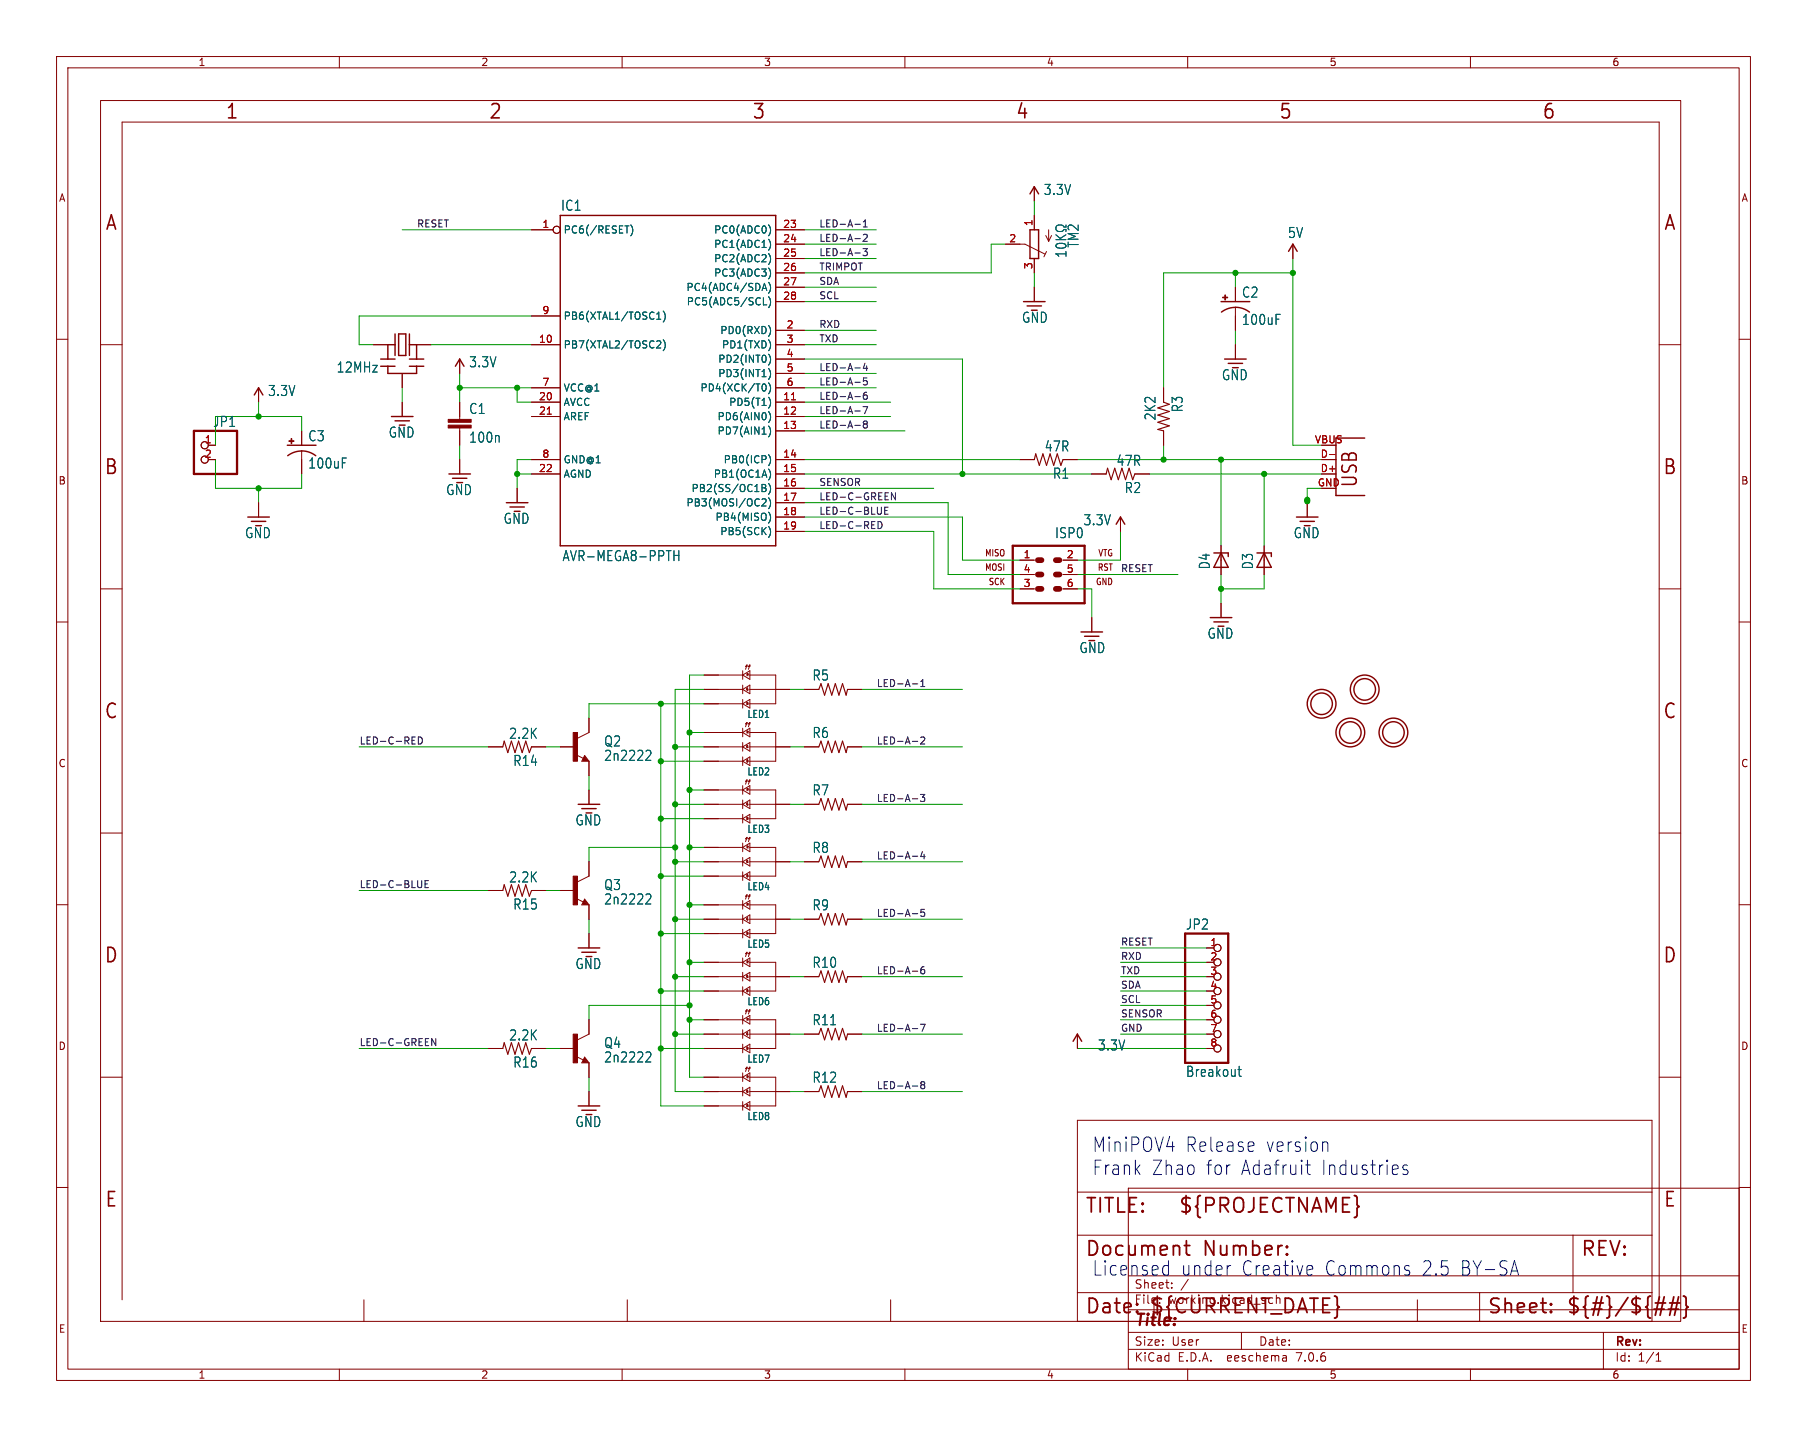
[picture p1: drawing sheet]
<svg xmlns="http://www.w3.org/2000/svg" width="320mm" height="254mm" viewBox="0 0 320 254" stroke-linecap="round" stroke-linejoin="round" font-family="sans-serif">
<g fill="none" stroke="#840000" stroke-width=".18">
<path d="M10 10h299.5v234.1h-299.5zM12 12h295.5v230.1h-295.5zM17.8 17.8h279.4v215.9h-279.4zM60 10v2M110 10v2M160 10v2M210 10v2M260 10v2M182.9 33v2.6M182.9 38.1v2.5M10 60h2M94 40.6h3.8"/>
<path d="M94 55.9h5.1M137.2 43.2h5M137.2 40.6h5M137.2 58.4h5M137.2 45.7h5M137.2 48.3h5M137.2 50.8h5M137.2 53.3h5M177.8 43.2h3.4l3.6 1.7M182.9 45.7v2.6M182.9 50.8v2.5M184.9 41.7l.5 1"/>
<path d="M185 44.5l-.4 .9M185.4 40.6v2.1M185.9 41.7l-.5 1M218.4 50.8v2.5M218.4 54.4v4M228.6 43.2v2.5M307.5 60h2M17.8 61h3.8M36.8 78.7h1.3M45.7 68.6v2.5M53.3 76.2v2.5M53.3 79.8v4"/>
<path d="M66 61h2.6M71.1 66v2.6M71.1 71.1v2.6M73.7 61h2.5M81.3 63.5v2.5M81.3 71.1v3.1M81.3 75.7v3M94 61h5.1M94 71.1h5.1M94 73.7h5.1M94 68.6h5.1M137.2 61h5"/>
<path d="M137.2 71.1h5M137.2 73.7h5M137.2 76.2h5M137.2 63.5h5M137.2 66h5M137.2 68.6h5M205.7 68.6v2.5M205.7 76.2v2.5M218.4 61v2.5M293.4 61h3.8M36.8 81.3h1.3M45.7 88.9v2.5"/>
<path d="M81.3 81.3v2.5M91.4 86.4v2.5M94 81.3h5.1M94 83.8h5.1M137.2 81.3h5M137.2 83.8h5M137.2 86.4h5M137.2 88.9h5M137.2 91.4h5M137.2 94h5M180.3 81.3h2.6M180.3 99.1h2.6"/>
<path d="M188 81.3h2.5M188 99.1h2.5M193 83.8h2.6M198.1 91.4v2.6M200.7 83.8h2.5M215.9 96.5v5.1M223.5 96.5v5.1M231.1 88.6h.1M231.1 88.4h.1M231.1 88.9v2.5M233.7 81.3h2.5M10 110h2"/>
<path d="M17.8 104.1h3.8M124.5 119.4h6.8M131.3 118.6v1.5M131.3 119.4l1.3-.8v1.5zM132.1 117.6v.3h-.3zM132.1 117.6l-.3 .8M132.2 119.2l-.1-.1v.4M132.2 119.2h.1M132.3 119.2h.1M132.6 117.6v.3h-.3zM132.6 119.4h4.6v5.1h-4.6M132.6 117.6l-.3 .8"/>
<path d="M180.3 104.1h2.6M180.3 101.6h2.6M188 104.1h2.5M188 101.6h2.5M193 109.2v2.6M215.9 106.7v2.5M293.4 104.1h3.8M307.5 110h2M86.4 132.1h2.5M94 132.1h2.5M99.1 132.1h2.5M101.9 133.5l1.2 .6"/>
<path d="M103.4 133.6l.7 1h-1.2zM104.1 127v2.5l-2 1.1M104.1 134.6v2.6M104.1 139.7v2.5M124.5 134.6h6.8M124.5 132.1h6.8M124.5 139.7h6.8M124.5 129.5h6.8M124.5 124.5h6.8M124.5 121.9h6.8M131.3 121.2v1.5M131.3 123.7v1.5"/>
<path d="M131.3 128.8v1.5M131.3 131.3v1.5M131.3 133.9v1.5M131.3 138.9v1.6M131.3 121.9l1.3-.7v1.5zM131.3 124.5l1.3-.8v1.5zM131.3 129.5l1.3-.7v1.5zM131.3 132.1l1.3-.8v1.5zM131.3 134.6l1.3-.7v1.5zM131.3 139.7l1.3-.8v1.6zM132.1 127.8v.2h-.3zM132.1 137.9v.3h-.3z"/>
<path d="M132.1 137.9l-.3 .8M132.1 127.8l-.3 .7M132.2 121.7h.1M132.2 121.7l-.1 .1M132.2 124.3l-.1-.1v.4M132.2 134.4h-.1v.4M132.2 131.9h-.1M132.3 139.5h-.2v.3M132.3 139.5h.1M132.3 129.4l-.2-.1v.4M132.6 127.8v.2h-.3zM132.6 137.9v.3h-.3z"/>
<path d="M132.6 129.5h4.6v5.1h-4.6M132.6 139.7h4.6v5.1h-4.6M132.6 132.1h7.1M132.6 137.9l-.3 .8M132.6 127.8l-.3 .7M132.6 121.9h7.1M142.2 132.1h2.6M142.2 121.9h2.6M149.9 132.1h2.5M149.9 121.9h2.5M10 160h2M17.8 147.3h3.8"/>
<path d="M86.4 157.5h2.5M94 157.5h2.5M99.1 157.5h2.5M101.9 158.9l1.2 .6M103.4 159l.7 1h-1.2zM104.1 152.4v2.5l-2 1.1M124.5 142.2h6.8M124.5 152.4h6.8M124.5 144.8h6.8M124.5 154.9h6.8M124.5 149.9h6.8M131.3 141.5v1.5"/>
<path d="M131.3 144v1.5M131.3 149.1v1.5M131.3 151.6v1.6M131.3 154.2v1.5M131.3 159.3v1.5M131.3 142.2l1.3-.7v1.5zM131.3 144.8l1.3-.8v1.5zM131.3 149.9l1.3-.8v1.5zM131.3 152.4l1.3-.8v1.6zM131.3 154.9l1.3-.7v1.5zM132.1 148.1v.2h-.3zM132.1 158.2v.3h-.3z"/>
<path d="M132.1 158.2l-.3 .8M132.1 148.1l-.3 .7M132.2 154.7h-.1v.4M132.2 154.7h.1M132.2 144.6l-.1-.1v.4M132.2 144.6h.1M132.2 154.7v.1M132.2 142l-.1 .1M132.2 152.2h-.1M132.2 159.8h-.1v.4M132.2 159.8h.1M132.3 149.7l-.2-.1v.4"/>
<path d="M132.3 159.8h.1M132.3 149.7h.1M132.6 142.2h7.1M132.6 148.1v.2h-.3zM132.6 158.2v.3h-.3zM132.6 149.9h4.6v5h-4.6M132.6 152.4h7.1M132.6 158.2l-.3 .8M132.6 148.1l-.3 .7M142.2 142.2h2.6M142.2 152.4h2.6M149.9 142.2h2.5"/>
<path d="M149.9 152.4h2.5M293.4 147.3h3.8M307.5 160h2M104.1 160v2.6M104.1 165.1v2.5M124.5 160h6.8M124.5 172.7h6.8M124.5 175.3h6.8M124.5 170.2h6.8M124.5 165.1h6.8M124.5 162.6h6.8M131.3 161.8v1.5"/>
<path d="M131.3 164.3v1.6M131.3 169.4v1.5M131.3 172v1.5M131.3 174.5v1.5M131.3 179.6v1.5M131.3 160l1.3-.7v1.5zM131.3 162.6l1.3-.8v1.5zM131.3 165.1l1.3-.8v1.6zM131.3 170.2l1.3-.8v1.5zM131.3 172.7l1.3-.7v1.5zM131.3 175.3l1.3-.8v1.5zM131.8 178.8l.3-.2v.2z"/>
<path d="M131.8 168.7l.3-.3v.3zM132.1 178.6l-.3 .7M132.1 168.4l-.3 .8M132.2 164.9h-.1v.3M132.2 175h-.1v.4M132.2 175v.1M132.2 172.5h.1M132.2 172.5l-.1 .1M132.2 164.9h.1M132.2 162.3h.1M132.2 162.3l-.1 .1M132.2 175.1h.1"/>
<path d="M132.2 170l-.1-.1v.4M132.2 170h.1M132.3 170h.1M132.3 178.8l.3-.2v.2zM132.3 168.7l.3-.3v.3zM132.6 160h4.6v5.1h-4.6M132.6 178.6l-.3 .7M132.6 170.2h4.6v5.1h-4.6M132.6 172.7h7.1M132.6 168.4l-.3 .8M132.6 162.6h7.1M142.2 172.7h2.6"/>
<path d="M142.2 162.6h2.6M149.9 172.7h2.5M149.9 162.6h2.5M213.4 172.7h1.2M213.4 167.6h1.2M213.4 177.8h1.2M17.8 190.5h3.8M86.4 185.4h2.5M94 185.4h2.5M99.1 185.4h2.5M101.9 186.8l1.2 .7M103.4 186.9l.7 1.1h-1.2z"/>
<path d="M104.1 180.3v2.6l-2 1M104.1 188v2.5M104.1 193v2.6M124.5 185.4h6.8M124.5 180.3h6.8M124.5 182.9h6.8M124.5 193h6.8M124.5 195.6h6.8M124.5 190.5h6.8M131.3 182.1v1.5M131.3 184.7v1.5M131.3 189.7v1.6"/>
<path d="M131.3 192.3v1.5M131.3 194.8v1.5M131.3 185.4l1.3-.7v1.5zM131.3 182.9l1.3-.8v1.5zM131.3 180.3l1.3-.7v1.5zM131.3 190.5l1.3-.8v1.6zM131.3 193l1.3-.7v1.5zM131.3 195.6l1.3-.8v1.5zM132.1 188.7v.3h-.3zM132.1 188.7l-.3 .8M132.2 185.2h-.1v.4M132.2 185.2h.1"/>
<path d="M132.2 182.6v.1M132.2 182.6l-.1 .1M132.2 192.8h.1M132.2 192.8l-.1 .1M132.2 195.4l-.1-.1v.4M132.2 180.1h-.1v.4M132.2 180.1h.1M132.3 180.1v.1M132.3 190.3h-.2v.3M132.6 180.3h4.6v5.1h-4.6M132.6 182.9h7.1M132.6 188.7v.3h-.3z"/>
<path d="M132.6 190.5h4.6v5.1h-4.6M132.6 193h7.1M132.6 188.7l-.3 .8M142.2 182.9h2.6M142.2 193h2.6M149.9 182.9h2.5M149.9 193h2.5M190.5 182.9v2.5M190.5 198.1h101.6v35.6h-101.6zM213.4 185.4h1.2M213.4 180.3h1.2M213.4 182.9h1.2"/>
<path d="M293.4 190.5h3.8M10 210h2M190.5 210.8h101.6M190.5 218.4h101.6M199.5 210.1h108v32h-108zM278.1 218.4v10.2M307.5 210h2M21.6 229.9v-208.3h271.8v208.3M64.3 229.9v3.8M110.9 229.9v3.8M157.5 229.9v3.8M190.5 228.6h101.6"/>
<path d="M199.5 238.6h108M199.5 235.6h108M199.5 231.6h108M199.5 225.6h108M207.2 227.7v.1M207.2 226.9v.1M210.1 226.2l-1.3 2M219.5 235.6v3M227.4 239.8l.1 .9M250.6 229.9v3.8M261.6 228.6v5.1M283.5 235.6v6.5"/>
<path d="M292.8 239.6l.5-.4v1.5M60 242.1v2M110 242.1v2M160 242.1v2M210 242.1v2M227.5 240.6l-.2 .1M227.5 240.1h-.2M260 242.1v2M292.8 240.7h.9"/>
<circle cx="98.4" cy="40.6" r=".63"/>
<circle cx="36.2" cy="78.7" r=".63"/>
<circle cx="36.2" cy="81.3" r=".63"/>
<circle cx="215.3" cy="170.2" r=".63"/>
<circle cx="215.3" cy="167.6" r=".63"/>
<circle cx="215.3" cy="172.7" r=".63"/>
<circle cx="215.3" cy="175.3" r=".63"/>
<circle cx="215.3" cy="177.8" r=".63"/>
<circle cx="215.3" cy="180.3" r=".63"/>
<circle cx="215.3" cy="182.9" r=".63"/>
<circle cx="215.3" cy="185.4" r=".63"/>
</g>
<g fill="none" stroke="#840000" stroke-width=".2">
<path d="M205.7 71.1l1.1 .4-2.1 .6 2.1 .7-2.1 .6 2.1 .6-2.1 .7 2.1 .6-2.1 .6 1 .3M182.9 81.3l.2-1 .7 2 .6-2 .6 2 .7-2 .6 2 .6-2 .7 2 .4-1M195.6 83.8l.2-1 .7 2 .6-2 .6 2 .7-2 .6 2 .6-2 .7 2 .4-1M88.9 132.1l.3-1 .6 2 .6-2 .7 2 .6-2 .6 2 .7-2 .6 2 .4-1M144.8 132.1l.4-1 .6 2 .6-2 .7 2 .6-2 .6 2 .7-2 .6 2 .3-1M144.8 121.9l.4-1 .6 2 .6-2 .7 2 .6-2 .6 2 .7-2 .6 2 .3-1M88.9 157.5l.3-1 .6 2 .6-2 .7 2 .6-2 .6 2 .7-2 .6 2 .4-1M144.8 142.2l.4-1 .6 2.1 .6-2.1 .7 2.1 .6-2.1 .6 2.1 .7-2.1 .6 2.1 .3-1.1M144.8 152.4l.4-1 .6 2 .6-2 .7 2 .6-2 .6 2 .7-2 .6 2 .3-1M144.8 172.7l.4-1 .6 2 .6-2 .7 2 .6-2 .6 2 .7-2 .6 2 .3-1M144.8 162.6l.4-1.1 .6 2.1 .6-2.1 .7 2.1 .6-2.1 .6 2.1 .7-2.1 .6 2.1 .3-1M88.9 185.4l.3-1 .6 2 .6-2 .7 2 .6-2 .6 2 .7-2 .6 2 .4-1"/>
<path d="M144.8 182.9l.4-1 .6 2 .6-2 .7 2 .6-2 .6 2 .7-2 .6 2 .3-1M144.8 193l.4-1 .6 2.1 .6-2.1 .7 2.1 .6-2.1 .6 2.1 .7-2.1 .6 2.1 .3-1.1"/>
</g>
<g fill="none" stroke="#840000" stroke-width=".25">
<path d="M99.1 38.1h38.1v58.4h-38.1zM182.1 34.3l.8-1.3 .7 1.3M69.8 59.1v3.8M70.5 59.1h1.3v3.8h-1.3zM72.4 59.1v3.8M181 53.3h3.8M181.6 54.1h2.5M182.1 40.6h1.5v5.1h-1.5zM215.9 53.3h5.1M218.4 54.4a4.1 4.1 0 0 0-2.4 .8M218.4 54.3a4.1 4.1 0 0 1 2.5 .9M227.8 44.4l.8-1.2 .8 1.2"/>
<path d="M45 69.8l.7-1.2 .8 1.2M50.8 78.7h5.1M67.3 63.5h2.5M67.3 64.8h2.5M68.6 64.8v1.2h5.1v-1.2M69.2 73.7h3.8M69.8 74.4h2.6M69.8 61h-1.2v2.5M72.4 63.5h2.5M72.4 64.8h2.5M72.4 61h1.3v2.5M80.5 64.8l.8-1.3 .7 1.3"/>
<path d="M216.5 63.5h3.8M217.2 64.3h2.5M241.3 77.5h-5.1v10.1h5.1M43.8 91.4h3.8M44.4 92.2h2.6M50.9 80.6a4.1 4.1 0 0 1 4.9 0M79.4 83.8h3.8M80 84.6h2.5M89.5 88.9h3.8M90.2 89.7h2.5M197.4 92.7l.7-1.3 .8 1.3M214.6 97.8h2.6v.6"/>
<path d="M215.9 97.8l1.3 2.5h-2.6zM222.2 97.8h2.6v.6M223.5 97.8l1.3 2.5h-2.6zM229.2 91.4h3.8M229.9 92.2h2.5M191.1 111.8h3.8M191.8 112.5h2.5M214 109.2h3.8M214.6 110h2.6M103.4 134.1l.1 .3h-.4l.3-.5 .5 .6h-.8M102.2 142.2h3.8M102.9 143h2.5"/>
<path d="M103.4 159.5l.1 .3h-.4l.3-.5 .5 .6h-.8M102.2 167.6h3.8M102.9 168.4h2.5M102.2 195.6h3.8M102.9 196.3h2.5M103.4 187.5l.1 .2h-.4l.3-.5 .5 .6h-.8M189.7 184.1l.8-1.2 .8 1.2"/>
<circle cx="233.7" cy="124.5" r="2.54"/>
<circle cx="233.7" cy="124.5" r="1.9"/>
<circle cx="238.8" cy="129.5" r="2.54"/>
<circle cx="238.8" cy="129.5" r="1.9"/>
<circle cx="241.3" cy="121.9" r="2.54"/>
<circle cx="241.3" cy="121.9" r="1.9"/>
<circle cx="246.4" cy="129.5" r="2.54"/>
<circle cx="246.4" cy="129.5" r="1.9"/>
</g>
<g fill="#840000" stroke="#840000" stroke-width=".18">
<path d="M216.2 52.5h.9v.2h-.9z"/>
<path d="M216.6 52.2h.1v.9h-.1z"/>
<path d="M101.3 154.9h.8v5.1h-.8z"/>
<path d="M101.3 129.5h.8v5.1h-.8z"/>
<path d="M79.2 75.2h4.1v.5h-4.1z"/>
<path d="M79.2 74.2h4.1v.5h-4.1z"/>
<path d="M101.3 182.9h.8v5.1h-.8z"/>
<path d="M51.1 77.9h.9v.2h-.9z"/>
<path d="M51.5 77.6h.1v.9h-.1z"/>
</g>
<g fill="none" stroke="#006464" stroke-width=".18">
<path d="M110.5 39.9h.7M111.5 39.8a1.46 1.46 0 0 1 0 1.9M135.9 39.8a1.49 1.49 0 0 1 0 1.8M116.1 56.5h.7M116.4 55.4l.1-.2v1.3M117.3 55a1.46 1.46 0 0 1 0 1.9M134.9 51h.6M135 53.9h.6M135.2 50.1l.4 1.3M135.9 52.5a1.46 1.46 0 0 1 0 1.9M135.9 42.4a1.49 1.49 0 0 1 0 1.8M135.9 44.9a1.49 1.49 0 0 1 0 1.8"/>
<path d="M135.9 47.4a1.49 1.49 0 0 1 0 1.9M135.9 50a1.47 1.47 0 0 1 0 1.9M136.1 57.8l.1 .6-.1 .8M186.7 42.4h1.8M186.7 41.5l1 .9M188.3 43.2l-.9-.2-.5 .2-.2 .2 .1 .3 .2 .1 .8 .1 .5-.2M188.5 44.5v.8M188.5 44.9h-1.8l.5 .4M188.5 40.1h-.4a.76 .76 0 0 0-.8-.3 .76 .76 0 0 0-.6 .7l.1 .2a.89 .89 0 0 0 1.3-.1h.4M188.5 41.5l-1 .7M225.6 55.6h.8M116.3 60.3h.4l.1 .3-.7 .9h.7"/>
<path d="M117.3 60.1a1.46 1.46 0 0 1 0 1.9M135 67.9a.68 .68 0 0 1 .5 .6 .68 .68 0 0 1-.5 .7M135.9 65.2a1.46 1.46 0 0 1 0 1.9M135.9 67.7a1.46 1.46 0 0 1 0 1.9M135.9 75.3a1.46 1.46 0 0 1 0 2M135.9 70.3a1.49 1.49 0 0 1 0 1.8M135.9 62.7a1.47 1.47 0 0 1 0 1.9M135.9 72.8a1.47 1.47 0 0 1 0 1.9M136.2 60.6v.9M60.5 81h.8M119.2 97.4v1.8M119.2 98.2h.8"/>
<path d="M120 97.4v1.8M134.7 85.7l.6 .1 .1 .2-.2 .3M134.7 86.3h.5M134.9 88.2l.4 .1 .2 .3-.8 .9h.8M135.2 86.3l.3 .2-.1 .3-.7 .1M135.9 80.4a1.46 1.46 0 0 1 0 1.9M135.9 82.9a1.46 1.46 0 0 1 0 2M135.9 85.5a1.46 1.46 0 0 1 0 1.9M135.9 88a1.46 1.46 0 0 1 0 2M135.9 90.6a1.49 1.49 0 0 1 0 1.8M135.9 93.2a1.47 1.47 0 0 1 0 1.8M114.4 132.7l.5 .1 .2 .4-.1 .2-.8 1.1h.9"/>
<path d="M114.4 158.1l.5 .1 .2 .4-.1 .2-.8 1.1h.9M114.4 186l.5 .1 .2 .4-.1 .3-.8 1h.9M218.9 189.2h.6M219.1 188.6v1.5l.1 .2h.3"/>
</g>
<path d="M34.3 76.2h7.6v7.6h-7.6zM179.1 96.5h12.7v10.2h-12.7zM209.5 165.1h7.7v22.9h-7.7z" fill="none" stroke="#840000" stroke-width=".41"/>
<path d="M183.5 99.1h.6M186.7 99.1h.6M183.5 104.1h.6M183.5 101.6h.6M186.7 104.1h.6M186.7 101.6h.6" fill="none" stroke="#840000" stroke-width="1"/>
<g fill="none" stroke="#840000" stroke-width=".32">
<path d="M209.8 219.4v2.2l.1 .2 .5 .2M201.1 231.9l.1 .1-.1 .1M209.4 220.3h1M227.6 221.7l.1 .1-.1 .2M227.6 221.7l-.2 .1 .2 .2M227.6 220.4v.2M227.6 221.7v.3M227.6 220.4l.1 .1-.1 .1M227.6 220.4l-.2 .1 .2 .1M274.2 231.9l.2 .1-.2 .1M274.2 231.9l-.1 .1 .1 .1M274.2 230.5v.3"/>
<path d="M274.2 231.9v.2M274.2 230.5l.2 .2-.2 .1M274.2 230.5l-.1 .2 .1 .1M292.4 231.5h1.9M292.7 230.4h1.8M294.3 229.3l-.8 3.3M295 231.5h1.8M295.2 230.4h1.8M296 229.3l-.8 3.3M296.8 229.3l-.7 3.3M297.6 229.2l.4 .1 .1 .3v1.2l.4 .4-.4 .3v1.2l-.1 .3-.4 .1"/>
</g>
<path d="M96.8 73.2h.7M139.9 70.7h.8M235.1 80.4h1" fill="none" stroke="#a90000" stroke-width=".18"/>
<g fill="none" stroke="#0f0f0f" stroke-width=".18">
<path d="M151.2 39.7h.9M152.6 39.2l.4-.3v1.2M151.2 42.2h.9M151.2 44.7h.9M152.6 44h.8l-.5 .4 .4 .2v.5l-.2 .1-.5-.1M152.6 41.6l.5-.2 .3 .4-.8 .9h.8M152.6 40.1h.8M151.2 75.2h.9M151.2 67.6h.9M151.2 70.1h.9M151.2 65.1h.9M151.2 72.7h.9"/>
<path d="M152.6 71.9h.8l-.5 1.3M152.9 75l-.3-.3 .3-.2h.2l.3 .2-.3 .3M152.9 75l-.3 .2 .1 .4 .2 .1h.2l.3-.2-.1-.4-.2-.1M152.9 75h.2M152.9 64.2l-.3 .9h.8M153.2 69.4h-.3a.84 .84 0 0 0 0 1.2l.4-.1 .1-.4-.3-.3h-.2l-.3 .3M153.2 64.7v.8M153.3 66.8h-.6l-.1 .6 .2-.1 .4 .1 .2 .1-.1 .5-.2 .1-.5-.1M155.3 92.2a.63 .63 0 0 1 .7 .7 .63 .63 0 0 1-.7 .6zM155.8 89.7v1l-.1 .2h-.3M156.4 90.3h.5M157 89.7h-.6v1.2h.6"/>
<path d="M158.3 87.2v1.2l-.7-1.2v1.2M74 130.3a.63 .63 0 0 1 .7 .7 .63 .63 0 0 1-.7 .6zM161.3 120.9h1M161.3 131.1h1M162.8 130.5l.5-.2 .2 .4-.8 .9h.8M162.8 121.4h.7M162.8 120.5l.4-.3v1.2M74.6 155.7v1l-.2 .2-.3 .1M75.2 156.3h.4M75.7 155.7h-.5v1.3h.5M161.3 151.4h1M161.3 141.3h1"/>
<path d="M162.7 140.5h.8l-.4 .5 .4 .1v.5l-.2 .1-.6-.1M163.1 150.6l-.3 .9h.8M163.4 151.1v.8M161.3 171.7h1M161.3 161.6h1M163.4 171h-.4a.84 .84 0 0 0 0 1.2l.5-.1v-.4l-.2-.3h-.3l-.2 .3M163.5 160.8h-.6l-.1 .6 .2-.1h.4l.1 .2v.4l-.2 .2-.5-.2M77.1 183.7v1.2l-.8-1.2v1.2M161.3 192.1h1M161.3 181.9h1M162.7 181.1h.9l-.6 1.3M163 191.8l-.2-.2 .2-.3h.3l.2 .2-.2 .3"/>
<path d="M163 191.8l-.2 .3 .1 .3 .1 .1h.3l.2-.2v-.4l-.2-.1M163 191.8h.3"/>
</g>
<g fill="none" stroke="#0000c2" stroke-width=".18">
<path d="M221.6 202l.1 .5-1 .3M230.9 206h.8M231.2 205.2v2.1l.1 .3 .4 .1M234.2 201.9l.5 .1 .1 .3v1.3M248.9 206.1l-.6-.1a.44 .44 0 0 0-.3 .4 .44 .44 0 0 0 .3 .5h.4a.44 .44 0 0 1 .3 .4 .44 .44 0 0 1-.3 .4l-.7-.1M206.4 223.8l.2 .1M206.6 223v2.5M206.6 225.4l-.6 .1M231.4 223.8l.6 .1 .1 .5-1 .2M232 225.4l-.6 .1M249 224.6a.44 .44 0 0 1 .3 .5 .44 .44 0 0 1-.3 .4M249 223.8l.2 .1"/>
<path d="M267.8 223l.7 2.5"/>
</g>
<g fill="none" stroke="#009600" stroke-width=".18">
<path d="M182.9 35.6v2.5M71.1 40.6h22.9M94 55.9h-30.5v5.1h2.5M142.2 43.2h12.7M142.2 45.7h12.7M142.2 53.3h12.7M142.2 58.4h12.7M142.2 50.8h12.7M142.2 40.6h12.7M177.8 43.2h-2.5v5.1h-33.1M182.9 48.3v2.5M218.4 48.3v2.5"/>
<path d="M218.4 58.4v2.6M228.6 45.7v33h5.1M228.6 48.3h-22.9v20.3M45.7 71.1v2.6M53.3 76.2v-2.5h-15.2v5M71.1 68.6v2.5M76.2 61h17.8M81.3 68.6h12.7M81.3 66v5.1M81.3 78.7v2.6M91.4 68.6v2.5h2.6M142.2 61h12.7"/>
<path d="M142.2 66h12.7M142.2 73.7h15.3M142.2 76.2h17.8M142.2 71.1h15.3M142.2 68.6h12.7M142.2 63.5h28v20.3M205.7 78.7v2.6M38.1 81.3v5.1h15.2v-2.6M45.7 86.4v2.5M91.4 83.8h2.6M94 81.3h-2.6v5.1M142.2 86.4h22.9"/>
<path d="M142.2 81.3h38.1M142.2 83.8h50.8M142.2 88.9h25.4v12.7h12.7M142.2 94h22.9v10.1h15.2M142.2 91.4h28v7.7h10.1M190.5 81.3h43.2M198.1 94v5.1h-7.6M203.2 83.8h30.5M215.9 81.3v15.2M223.5 83.8v12.7M233.7 86.4h-2.6v2.5M124.5 119.4h-2.6v71.1h2.6"/>
<path d="M190.5 104.1h2.5v5.1M190.5 101.6h17.8M215.9 101.6v5.1M223.5 101.6v2.5h-7.6M63.5 132.1h22.9M96.5 132.1h2.6M104.1 137.2v2.5M116.8 124.5v71.1h7.7M116.8 134.6h7.7M119.4 132.1h5.1M121.9 129.5h2.6M121.9 139.7h2.6"/>
<path d="M124.5 124.5h-20.4v2.5M124.5 121.9h-5.1v71.1h5.1M139.7 132.1h2.5M139.7 121.9h2.5M152.4 132.1h17.8M152.4 121.9h17.8M63.5 157.5h22.9M96.5 157.5h2.6M116.8 144.8h7.7M116.8 154.9h7.7M119.4 149.9h-15.3v2.5M119.4 152.4h5.1"/>
<path d="M119.4 142.2h5.1M121.9 149.9h2.6M139.7 152.4h2.5M139.7 142.2h2.5M152.4 152.4h17.8M152.4 142.2h17.8M104.1 162.6v2.5M116.8 175.3h7.7M116.8 165.1h7.7M119.4 172.7h5.1M119.4 162.6h5.1M121.9 177.8h-17.8v2.5"/>
<path d="M121.9 170.2h2.6M121.9 160h2.6M139.7 172.7h2.5M139.7 162.6h2.5M152.4 172.7h17.8M152.4 162.6h17.8M198.1 175.3h15.3M198.1 172.7h15.3M198.1 167.6h15.3M198.1 170.2h15.3M198.1 177.8h15.3M63.5 185.4h22.9"/>
<path d="M96.5 185.4h2.6M104.1 190.5v2.5M116.8 185.4h7.7M119.4 182.9h5.1M121.9 180.3h2.6M139.7 182.9h2.5M139.7 193h2.5M152.4 182.9h17.8M152.4 193h17.8M190.5 185.4h22.9M198.1 182.9h15.3M198.1 180.3h15.3"/>
</g>
<g fill="#009600" stroke="#009600" stroke-width=".18">
<circle cx="119.4" cy="172.7" r=".46"/>
<circle cx="121.9" cy="180.3" r=".46"/>
<circle cx="116.8" cy="175.3" r=".46"/>
<circle cx="119.4" cy="182.9" r=".46"/>
<circle cx="121.9" cy="177.8" r=".46"/>
<circle cx="121.9" cy="170.2" r=".46"/>
<circle cx="121.9" cy="139.7" r=".46"/>
<circle cx="116.8" cy="124.5" r=".46"/>
<circle cx="121.9" cy="129.5" r=".46"/>
<circle cx="119.4" cy="162.6" r=".46"/>
<circle cx="121.9" cy="149.9" r=".46"/>
<circle cx="121.9" cy="160" r=".46"/>
<circle cx="119.4" cy="152.4" r=".46"/>
<circle cx="116.8" cy="185.4" r=".46"/>
<circle cx="116.8" cy="154.9" r=".46"/>
<circle cx="116.8" cy="165.1" r=".46"/>
<circle cx="119.4" cy="149.9" r=".46"/>
<circle cx="116.8" cy="144.8" r=".46"/>
<circle cx="116.8" cy="134.6" r=".46"/>
<circle cx="119.4" cy="142.2" r=".46"/>
<circle cx="119.4" cy="132.1" r=".46"/>
<circle cx="91.4" cy="83.8" r=".46"/>
<circle cx="170.2" cy="83.8" r=".46"/>
<circle cx="205.7" cy="81.3" r=".46"/>
<circle cx="218.4" cy="48.3" r=".46"/>
<circle cx="223.5" cy="83.8" r=".46"/>
<circle cx="215.9" cy="81.3" r=".46"/>
<circle cx="231.1" cy="88.6" r=".46"/>
<circle cx="231.1" cy="88.4" r=".46"/>
<circle cx="228.6" cy="48.3" r=".46"/>
<circle cx="215.9" cy="104.1" r=".46"/>
<circle cx="45.7" cy="86.4" r=".46"/>
<circle cx="81.3" cy="68.6" r=".46"/>
<circle cx="91.4" cy="68.6" r=".46"/>
<circle cx="45.7" cy="73.7" r=".46"/>
</g>
<g font-size="3.5" fill="#840000">
<text x="39.8" y="21.4">1</text>
<text x="86.3" y="21.4">2</text>
<text x="132.9" y="21.4">3</text>
<text x="179.5" y="21.4">4</text>
<text x="226" y="21.4">5</text>
<text x="272.6" y="21.4">6</text>
<text x="18.5" y="41.1">A</text>
<text x="294.1" y="41.1">A</text>
<text x="18.3" y="84.2">B</text>
<text x="240.3" y="86.4" transform="rotate(-90 240.3 86.4)">USB</text>
<text x="293.9" y="84.2">B</text>
<text x="18.3" y="127.4">C</text>
<text x="293.9" y="127.4">C</text>
<text x="18.3" y="170.6">D</text>
<text x="293.9" y="170.6">D</text>
<text x="18.5" y="213.8">E</text>
<text x="191.8" y="214.9">TITLE:</text>
<text x="208.3" y="214.9">${PROJECTNAME}</text>
<text x="294" y="213.8">E</text>
<text x="212.8" y="222.5">Number:</text>
<text x="279.4" y="222.5">REV:</text>
<text x="191.8" y="232.7">Date:</text>
<text x="203.2" y="232.7">${CURRENT_DATE}</text>
<text x="262.9" y="232.7">Sheet:</text>
<text x="276.9" y="232.7">${#}/${##}</text>
</g>
<g font-size="3.5" fill="#0000c2">
<text x="193" y="203.9">MiniPOV4</text>
<text x="209.5" y="203.9">Release</text>
<text x="223.7" y="203.9">version</text>
<text x="193" y="208">Frank</text>
<text x="203.6" y="208">Zhao</text>
<text x="213.1" y="208">for</text>
<text x="219.3" y="208">Adafruit</text>
<text x="233.5" y="208">Industries</text>
<text x="191.8" y="222.5">Document</text>
<text x="193" y="225.8">Licensed</text>
<text x="208.7" y="225.8">under</text>
<text x="219.4" y="225.8">Creative</text>
<text x="234.1" y="225.8">Commons</text>
<text x="251.3" y="225.8">2.5</text>
<text x="258.1" y="225.8">BY-SA</text>
</g>
<text font-size="2.8" fill="#840000" x="200.5" y="235">Title:</text>
<g font-size="2.5" fill="#006464">
<text x="184.5" y="34.7">3.3V</text>
<text x="99.1" y="37.5">IC1</text>
<text x="190.9" y="43.9" transform="rotate(-90 190.9 43.9)">TM2</text>
<text x="227.6" y="42.3">5V</text>
<text x="219.5" y="52.8">C2</text>
<text x="180.6" y="57.3">GND</text>
<text x="219.5" y="57.7">100uF</text>
<text x="82.9" y="65.2">3.3V</text>
<text x="47.3" y="70.2">3.3V</text>
<text x="59.4" y="66.1">12MHz</text>
<text x="216" y="67.5">GND</text>
<text x="37.6" y="75.7">JP1</text>
<text x="68.6" y="77.6">GND</text>
<text x="82.9" y="73.4">C1</text>
<text x="204.5" y="74.4" transform="rotate(-90 204.5 74.4)">2K2</text>
<text x="209.3" y="73" transform="rotate(-90 209.3 73)">R3</text>
<text x="54.4" y="78.2">C3</text>
<text x="54.4" y="83.1">100uF</text>
<text x="82.9" y="78.5">100n</text>
<text x="184.6" y="80.1">47R</text>
<text x="197.3" y="82.6">47R</text>
<text x="78.8" y="87.8">GND</text>
<text x="186.1" y="84.9">R1</text>
<text x="198.8" y="87.4">R2</text>
<text x="43.2" y="95.4">GND</text>
<text x="89" y="92.9">GND</text>
<text x="186.5" y="95.4">ISP0</text>
<text x="191.5" y="93.1">3.3V</text>
<text x="228.7" y="95.4">GND</text>
<text x="99.4" y="99.5">AVR-MEGA8-PPTH</text>
<text x="214.1" y="100.8" transform="rotate(-90 214.1 100.8)">D4</text>
<text x="221.8" y="100.8" transform="rotate(-90 221.8 100.8)">D3</text>
<text x="213.4" y="113.2">GND</text>
<text x="190.8" y="115.7">GND</text>
<text x="143.6" y="120.6">R5</text>
<text x="89.9" y="130.9">2.2K</text>
<text x="143.6" y="130.7">R6</text>
<text x="90.7" y="135.7">R14</text>
<text x="106.7" y="132.2">Q2</text>
<text x="106.7" y="134.8">2n2222</text>
<text x="143.6" y="140.9">R7</text>
<text x="101.7" y="146.2">GND</text>
<text x="143.6" y="151">R8</text>
<text x="89.9" y="156.3">2.2K</text>
<text x="90.7" y="161.1">R15</text>
<text x="106.7" y="157.6">Q3</text>
<text x="106.7" y="160.2">2n2222</text>
<text x="143.6" y="161.2">R9</text>
<text x="209.6" y="164.6">JP2</text>
<text x="101.7" y="171.6">GND</text>
<text x="143.6" y="171.4">R10</text>
<text x="89.9" y="184.2">2.2K</text>
<text x="106.7" y="185.6">Q4</text>
<text x="143.6" y="181.5">R11</text>
<text x="194" y="186">3.3V</text>
<text x="90.7" y="189">R16</text>
<text x="106.7" y="188.1">2n2222</text>
<text x="143.6" y="191.7">R12</text>
<text x="209.6" y="190.6">Breakout</text>
<text x="101.7" y="199.5">GND</text>
</g>
<g font-size="2.1" fill="#840000">
<text x="200.5" y="230.8">File:</text>
<text x="200.5" y="228.1">Sheet:</text>
<text x="206.6" y="230.8">working.kicad_sch</text>
<text x="200.5" y="238.2">Size:</text>
<text x="207.2" y="238.2">User</text>
<text x="222.5" y="238.2">Date:</text>
<text x="285.5" y="238.4">Rev:</text>
<text x="200.5" y="241">KiCad</text>
<text x="208.2" y="241">E.D.A.</text>
<text x="217.1" y="241">eeschema</text>
<text x="229.5" y="241">7.0.6</text>
<text x="285.5" y="241">Id:</text>
<text x="289.6" y="241">1/1</text>
</g>
<g font-size="1.8" fill="#840000">
<text x="35" y="11.9">1</text>
<text x="85" y="11.9">2</text>
<text x="135" y="11.9">3</text>
<text x="185" y="11.9">4</text>
<text x="235" y="11.9">5</text>
<text x="285" y="11.9">6</text>
<text x="10.3" y="35.9">A</text>
<text x="307.9" y="35.9">A</text>
<text x="10.3" y="85.9">B</text>
<text x="307.8" y="85.9">B</text>
<text x="10.3" y="135.9">C</text>
<text x="307.8" y="135.9">C</text>
<text x="10.3" y="185.9">D</text>
<text x="307.8" y="185.9">D</text>
<text x="10.3" y="235.9">E</text>
<text x="307.8" y="235.9">E</text>
<text x="35" y="244">1</text>
<text x="85" y="244">2</text>
<text x="135" y="244">3</text>
<text x="185" y="244">4</text>
<text x="235" y="244">5</text>
<text x="285" y="244">6</text>
</g>
<g font-size="1.8" fill="#a90000">
<text x="95.8" y="40.4">1</text>
<text x="138.4" y="40.4">23</text>
<text x="182.6" y="40.1" transform="rotate(-90 182.6 40.1)">1</text>
<text x="138.4" y="42.9">24</text>
<text x="138.4" y="45.5">25</text>
<text x="178.4" y="42.9">2</text>
<text x="182.6" y="47.7" transform="rotate(-90 182.6 47.7)">3</text>
<text x="138.4" y="48">26</text>
<text x="138.4" y="50.5">27</text>
<text x="138.4" y="53.1">28</text>
<text x="95.8" y="55.6">9</text>
<text x="139" y="58.2">2</text>
<text x="95.2" y="60.7">10</text>
<text x="139" y="60.7">3</text>
<text x="139" y="63.2">4</text>
<text x="139" y="65.8">5</text>
<text x="95.2" y="70.9">20</text>
<text x="95.8" y="68.3">7</text>
<text x="138.4" y="70.9">11</text>
<text x="139" y="68.3">6</text>
<text x="95.2" y="73.4">21</text>
<text x="138.4" y="73.4">12</text>
<text x="138.4" y="75.9">13</text>
<text x="36.1" y="78.5">1</text>
<text x="36.1" y="81">2</text>
<text x="95.2" y="83.6">22</text>
<text x="95.8" y="81">8</text>
<text x="138.4" y="81">14</text>
<text x="138.4" y="83.6">15</text>
<text x="232.4" y="78.5">VBUS</text>
<text x="233.4" y="83.6">D+</text>
<text x="233.4" y="81">D-</text>
<text x="138.4" y="86.1">16</text>
<text x="138.4" y="88.6">17</text>
<text x="232.9" y="86.1">GND</text>
<text x="138.4" y="91.2">18</text>
<text x="138.4" y="93.7">19</text>
<text x="180.9" y="98.8">1</text>
<text x="180.9" y="101.3">4</text>
<text x="188.5" y="98.8">2</text>
<text x="188.5" y="101.3">5</text>
<text x="180.9" y="103.9">3</text>
<text x="188.5" y="103.9">6</text>
<text x="213.9" y="167.4">1</text>
<text x="213.9" y="169.9">2</text>
<text x="213.9" y="172.5">3</text>
<text x="213.9" y="175">4</text>
<text x="213.9" y="177.5">5</text>
<text x="213.9" y="180.1">6</text>
<text x="213.9" y="182.6">7</text>
<text x="213.9" y="185.2">8</text>
</g>
<g font-size="1.8" fill="#006464">
<text x="99.6" y="41.5">PC6(/RESET)</text>
<text x="126.2" y="41.5">PC0(ADC0)</text>
<text x="126.2" y="44">PC1(ADC1)</text>
<text x="126.2" y="46.6">PC2(ADC2)</text>
<text x="121.3" y="51.7">PC4(ADC4/SDA)</text>
<text x="126.2" y="49.1">PC3(ADC3)</text>
<text x="99.6" y="56.7">PB6(XTAL1/TOSC1)</text>
<text x="121.3" y="54.2">PC5(ADC5/SCL)</text>
<text x="127.3" y="59.3">PD0(RXD)</text>
<text x="99.6" y="61.8">PB7(XTAL2/TOSC2)</text>
<text x="126.9" y="64.4">PD2(INT0)</text>
<text x="127.6" y="61.8">PD1(TXD)</text>
<text x="99.6" y="72">AVCC</text>
<text x="99.6" y="69.4">VCC@1</text>
<text x="123.7" y="69.4">PD4(XCK/T0)</text>
<text x="126.9" y="66.9">PD3(INT1)</text>
<text x="128.8" y="72">PD5(T1)</text>
<text x="99.6" y="74.5">AREF</text>
<text x="126.8" y="74.5">PD6(AIN0)</text>
<text x="126.8" y="77.1">PD7(AIN1)</text>
<text x="99.6" y="82.1">GND@1</text>
<text x="127.9" y="82.1">PB0(ICP)</text>
<text x="99.6" y="84.7">AGND</text>
<text x="121.3" y="89.8">PB3(MOSI/OC2)</text>
<text x="122.2" y="87.2">PB2(SS/OC1B)</text>
<text x="126.1" y="84.7">PB1(OC1A)</text>
<text x="126.4" y="92.3">PB4(MISO)</text>
<text x="127.3" y="94.8">PB5(SCK)</text>
<text x="132.1" y="127.2">LED1</text>
<text x="132.1" y="137.3">LED2</text>
<text x="132.1" y="147.5">LED3</text>
<text x="132.1" y="157.6">LED4</text>
<text x="132.1" y="167.8">LED5</text>
<text x="132.1" y="178">LED6</text>
<text x="132.1" y="188.1">LED7</text>
<text x="132.1" y="198.3">LED8</text>
</g>
<g font-size="1.7" fill="#0f0f0f">
<text x="73.7" y="40.3">RESET</text>
<text x="144.8" y="40.3">LED-A-1</text>
<text x="144.8" y="42.8">LED-A-2</text>
<text x="144.8" y="47.9">TRIMPOT</text>
<text x="144.8" y="45.4">LED-A-3</text>
<text x="144.8" y="53">SCL</text>
<text x="144.8" y="50.5">SDA</text>
<text x="144.8" y="58.1">RXD</text>
<text x="144.8" y="60.6">TXD</text>
<text x="144.8" y="65.7">LED-A-4</text>
<text x="144.8" y="68.2">LED-A-5</text>
<text x="144.8" y="70.8">LED-A-6</text>
<text x="144.8" y="75.9">LED-A-8</text>
<text x="144.8" y="73.3">LED-A-7</text>
<text x="144.8" y="88.6">LED-C-GREEN</text>
<text x="144.8" y="86">SENSOR</text>
<text x="144.8" y="93.6">LED-C-RED</text>
<text x="144.8" y="91.1">LED-C-BLUE</text>
<text x="198.1" y="101.3">RESET</text>
<text x="154.9" y="121.6">LED-A-1</text>
<text x="63.5" y="131.7">LED-C-RED</text>
<text x="154.9" y="131.7">LED-A-2</text>
<text x="154.9" y="141.9">LED-A-3</text>
<text x="154.9" y="152.1">LED-A-4</text>
<text x="63.5" y="157.1">LED-C-BLUE</text>
<text x="154.9" y="162.2">LED-A-5</text>
<text x="198.1" y="167.3">RESET</text>
<text x="154.9" y="172.4">LED-A-6</text>
<text x="198.1" y="169.8">RXD</text>
<text x="198.1" y="172.4">TXD</text>
<text x="198.1" y="174.9">SDA</text>
<text x="198.1" y="180">SENSOR</text>
<text x="198.1" y="177.5">SCL</text>
<text x="63.5" y="185.1">LED-C-GREEN</text>
<text x="154.9" y="182.5">LED-A-7</text>
<text x="198.1" y="182.5">GND</text>
<text x="154.9" y="192.7">LED-A-8</text>
</g>
<g font-size="1.6" fill="#840000">
<text x="174.1" y="98.6">MISO</text>
<text x="174.1" y="101.1">MOSI</text>
<text x="194" y="101.1">RST</text>
<text x="194.1" y="98.6">VTG</text>
<text x="174.7" y="103.7">SCK</text>
<text x="193.7" y="103.7">GND</text>
</g>
<g font-size=".5" fill="#840000">
<text x="131.8" y="119.8">R</text>
<text x="131.8" y="124.8">B</text>
<text x="131.8" y="122.3">G</text>
<text x="131.8" y="129.9">R</text>
<text x="131.8" y="135">B</text>
<text x="131.8" y="132.5">G</text>
<text x="131.8" y="142.6">G</text>
<text x="131.8" y="140.1">R</text>
<text x="131.8" y="145.2">B</text>
<text x="131.8" y="155.3">B</text>
<text x="131.8" y="152.8">G</text>
<text x="131.8" y="150.2">R</text>
<text x="131.8" y="160.4">R</text>
<text x="131.8" y="165.5">B</text>
<text x="131.8" y="162.9">G</text>
<text x="131.8" y="173.1">G</text>
<text x="131.8" y="170.6">R</text>
<text x="131.8" y="175.6">B</text>
<text x="131.8" y="185.8">B</text>
<text x="131.8" y="183.3">G</text>
<text x="131.8" y="180.7">R</text>
<text x="131.8" y="190.9">R</text>
<text x="131.8" y="196">B</text>
<text x="131.8" y="193.4">G</text>
</g>
</svg>
